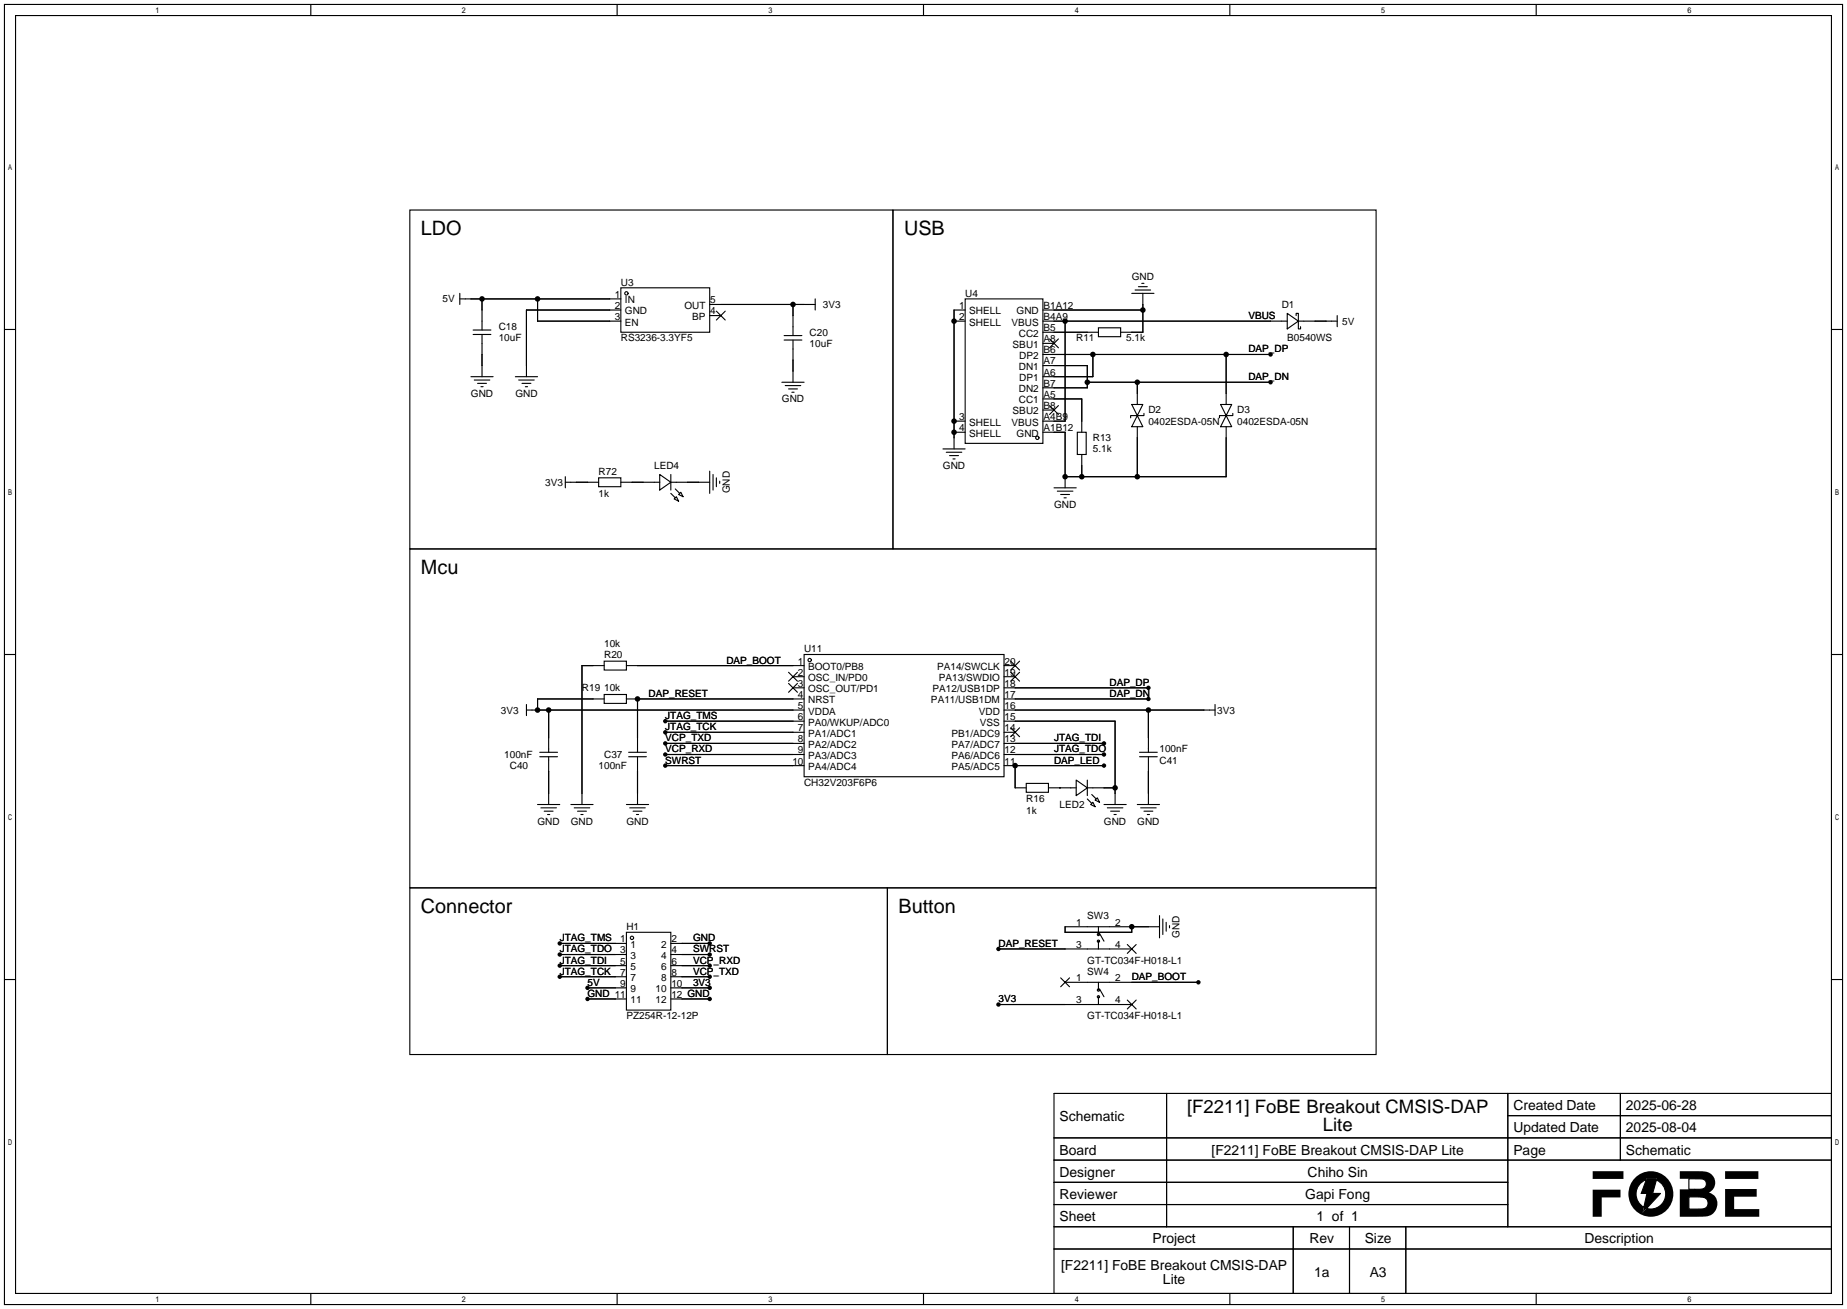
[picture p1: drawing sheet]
<svg xmlns="http://www.w3.org/2000/svg" width="422mm" height="299mm" viewBox="0 0 422 299" stroke-linecap="round" stroke-linejoin="round" font-family="sans-serif">
<g fill="#000">
<path d="M364.2 271.9h6.4v1.8h-4.3v4.4h-2.1zM364.2 267.7h7.1v1.8h-7.1zM376.7 269.3h2.2l-.9 3.5h1.8l-4.1 4.4 1-4.4h-1.4zM394.5 271.8h7.3v1.7h-5.2v2.9h5.7v1.7h-7.8zM394.5 267.7h7.6v1.8h-7.6z"/>
<path d="M372.4 272.9a5.2 5.2 0 0 0 10.3 0 5.2 5.2 0 0 0-10.3 0zM375 270.6l1.5-1 .2-.3h2.2l-.1 .4a3.4 3.4 0 0 1 2 4.3 3.4 3.4 0 0 1-4.2 2.2l-.9 1 .2-1.2a3.5 3.5 0 0 1-.9-5.4z"/>
<path d="M384.2 267.7v1.7l4.4 .1a1.26 1.26 0 0 1 1.6 1.2 1.26 1.26 0 0 1-1.6 1.1l-4.4 .1v6.2h3.5a7.2 7.2 0 0 0 3.9-.5 2.97 2.97 0 0 0 .7-4.1l-.5-.4-1-.5a2.6 2.6 0 0 0 1.3-3.2 2.6 2.6 0 0 0-3-1.7zM386.2 273.6h1.7a2.43 2.43 0 0 1 2.6 .9v1.2l-.6 .5-3.7 .2z"/>
<circle cx="110.2" cy="68.3" r=".63"/>
<circle cx="122.9" cy="68.3" r=".63"/>
<circle cx="181.4" cy="69.6" r=".63"/>
<circle cx="218.2" cy="73.4" r=".63"/>
<circle cx="243.6" cy="73.4" r=".63"/>
<circle cx="261.4" cy="70.9" r=".63"/>
<circle cx="218.2" cy="96.3" r=".63"/>
<circle cx="218.2" cy="98.8" r=".63"/>
<circle cx="248.7" cy="87.4" r=".63"/>
<circle cx="249.9" cy="81" r=".63"/>
<circle cx="260.1" cy="87.4" r=".63"/>
<circle cx="280.4" cy="81" r=".63"/>
<circle cx="290.6" cy="87.4" r=".51"/>
<circle cx="290.6" cy="81" r=".51"/>
<circle cx="243.6" cy="109" r=".63"/>
<circle cx="247.4" cy="109" r=".63"/>
<circle cx="260.1" cy="109" r=".63"/>
<circle cx="145.8" cy="159.8" r=".63"/>
<circle cx="262.6" cy="157.2" r=".51"/>
<circle cx="262.6" cy="159.8" r=".51"/>
<circle cx="122.9" cy="162.3" r=".63"/>
<circle cx="125.5" cy="162.3" r=".63"/>
<circle cx="152.1" cy="169.9" r=".51"/>
<circle cx="152.1" cy="164.8" r=".51"/>
<circle cx="152.1" cy="167.4" r=".51"/>
<circle cx="152.1" cy="172.5" r=".51"/>
<circle cx="152.1" cy="175" r=".51"/>
<circle cx="232.2" cy="175" r=".63"/>
<circle cx="252.5" cy="169.9" r=".51"/>
<circle cx="252.5" cy="172.5" r=".51"/>
<circle cx="252.5" cy="175" r=".51"/>
<circle cx="262.6" cy="162.3" r=".63"/>
<circle cx="255" cy="180.1" r=".63"/>
<circle cx="128" cy="215.6" r=".51"/>
<circle cx="128" cy="218.2" r=".51"/>
<circle cx="162.3" cy="215.6" r=".51"/>
<circle cx="162.3" cy="218.2" r=".51"/>
<circle cx="228.3" cy="216.9" r=".51"/>
<circle cx="258.8" cy="211.8" r=".63"/>
<circle cx="128" cy="220.7" r=".51"/>
<circle cx="128" cy="223.3" r=".51"/>
<circle cx="134.4" cy="225.8" r=".51"/>
<circle cx="134.4" cy="228.3" r=".51"/>
<circle cx="162.3" cy="220.7" r=".51"/>
<circle cx="162.3" cy="225.8" r=".51"/>
<circle cx="162.3" cy="223.3" r=".51"/>
<circle cx="162.3" cy="228.3" r=".51"/>
<circle cx="228.3" cy="229.6" r=".51"/>
<circle cx="274.1" cy="224.5" r=".51"/>
</g>
<g fill="none" stroke="#000" stroke-width=".25">
<path d="M1 1h420.4v297.2h-420.4zM3.6 3.6h415.2v292.1h-415.2zM71.1 1v2.6M141.1 1v2.6M211.2 1v2.6M281.3 1v2.6M351.3 1v2.6M93.7 48h110.5v77.5h-110.5zM204.2 48h110.5v77.5h-110.5zM1 75.3h2.6M105.2 68.3h36.8M105.2 67.1v2.5"/>
<path d="M108.2 76.5h4.1M108.2 75.4h4.1M110.2 68.3v7.1M110.2 76.5v9.6M122.9 68.3v5.1h19.1M142 65.8h20.3v10.1h-20.3zM142 70.9h-21.6v15.2M162.3 72.1h2.5M162.3 69.6h24.1M163.8 71.1l2.1 2.1M165.9 71.1l-2.1 2.1M179.3 77.7h4.1"/>
<path d="M179.3 76.7h4.1M181.4 69.6v7.1M181.4 77.7v9.7M186.4 68.3v2.6M218.2 73.4h2.5M220.7 68.3h17.8v33h-17.8zM220.7 70.9h-2.5v31.7M238.5 70.9h22.9M238.5 73.4h55.9M238.5 75.9h12.7M238.5 78.5h2.5M240 77.5l2.1 2"/>
<path d="M242.1 77.5l-2.1 2M243.6 73.4v22.9h-5.1M251.2 74.9h5.1v2.1h-5.1zM258.8 67.1h5.1M259.6 66.3h3.5M260.3 65.5h2.1M261.1 64.8h.5M261.4 67.1v8.8h-5.1M294.4 71.6l2.5 1.8-2.5 1.8zM296.4 72.1v-.5h.5v3.6h.5v-.5M296.9 73.4h8.9M305.8 72.1v2.6"/>
<path d="M418.8 75.3h2.6M107.7 86.1h5.1M108.5 86.9h3.5M109.2 87.6h2.1M110 88.4h.5M117.9 86.1h5M118.6 86.9h3.6M119.4 87.6h2M120.1 88.4h.5M178.8 87.4h5.1M179.6 88.1h3.5M180.3 88.9h2.1"/>
<path d="M181.1 89.7h.5M218.2 98.8h2.5M218.2 96.3h2.5M238.5 83.6h10.2v5h-10.2M238.5 98.8h5.1v12.7M238.5 81h52.1M238.5 91.2h8.9v7.6M238.5 93.7h2.5M240 92.7l2.1 2M242.1 92.7l-2.1 2M246.4 98.8h2v5.1h-2zM248.7 87.4h41.9"/>
<path d="M249.9 81v5.1h-11.4M258.8 92.5h2.6l-1.3 2.5zM260.1 95l1.3 2.5h-2.6zM260.1 87.4v5.1M260.1 97.5v11.5M261.6 94.5v.5h-3v.5M279.1 92.5h2.6l-1.3 2.5zM280.4 95l1.3 2.5h-2.6zM280.4 97.5v11.5h-36.8M280.4 81v11.5M281.9 94.5v.5h-3v.5M129.3 110.2h7.6"/>
<path d="M129.3 109v2.5M136.9 109.2h5.1v2.1h-5.1zM142 110.2h8.9M150.9 108.5l2.5 1.7-2.5 1.8zM153.4 110.2h8.9M153.4 112.8l1 1M153.4 108.5v3.5M154.2 114l.5-.5 .5 1.1zM154.4 111.8l1 1M155.7 112.5l.5 1-1-.5zM162.3 107.7v5.1M163.1 108.5v3.5"/>
<path d="M163.8 109.2v2.1M164.6 110v.5M215.6 102.6h5.1M216.4 103.4h3.6M217.2 104.1h2M217.9 104.9h.5M241 111.5h5.1M241.8 112.3h3.6M242.6 113h2M243.3 113.8h.5M247.4 103.9v5.1M93.7 125.5h221v77.4h-221z"/>
<path d="M1 149.6h2.6M138.2 151.1h5.1v2.1h-5.1zM138.2 158.7h5.1v2.1h-5.1zM138.2 152.1h-5.1v31.8M138.2 159.8h-15.3v2.5M143.3 152.1h40.6M143.3 159.8h40.6M145.8 159.8v12.2M180.3 153.7l2.1 2M180.3 156.2l2.1 2M181.4 154.7h2.5M181.4 157.2h2.5"/>
<path d="M182.4 153.7l-2.1 2M182.4 156.2l-2.1 2M183.9 149.6h45.7v27.9h-45.7zM229.6 152.1h2.6M229.6 154.7h2.6M229.6 157.2h33M229.6 159.8h33M231.1 153.7l2.1 2M231.1 151.1l2.1 2.1M233.2 153.7l-2.1 2M233.2 151.1l-2.1 2.1M418.8 149.6h2.6"/>
<path d="M120.4 162.3h63.5M120.4 161v2.6M123.4 173h4.1M123.4 172h4.1M125.5 162.3v9.7M125.5 173v10.9M143.8 173h4M143.8 172h4M145.8 173v10.9M152.1 164.8h31.8M152.1 167.4h31.8M152.1 169.9h31.8"/>
<path d="M152.1 172.5h31.8M152.1 175h31.8M229.6 162.3h48.3M229.6 164.8h25.4v19.1M229.6 167.4h2.6M229.6 169.9h22.9M229.6 172.5h22.9M229.6 175h22.9M231.1 166.4l2.1 2M232.2 175v5.1h2.5M233.2 166.4l-2.1 2M234.7 179.1h5.1v2h-5.1z"/>
<path d="M246.1 178.3l2.6 1.8-2.6 1.8zM248.7 178.3v3.6M260.6 173h4.1M260.6 172h4.1M262.6 162.3v9.7M262.6 173v10.9M277.9 161v2.6M122.9 183.9h5.1M123.7 184.7h3.6M124.5 185.4h2M125.2 186.2h.5M130.6 183.9h5"/>
<path d="M131.3 184.7h3.6M132.1 185.4h2M132.8 186.2h.5M143.3 183.9h5M144 184.7h3.6M144.8 185.4h2M145.5 186.2h.5M239.8 180.1h6.3M242.3 180.1h.1M248.7 180.1h6.3M248.7 182.6l1 1M249.4 183.9l.5-.5 .5 1z"/>
<path d="M249.7 181.6l1 1M250.4 182.9l.6-.5 .5 1zM252.5 183.9h5.1M253.2 184.7h3.6M254 185.4h2M254.8 186.2h.5M260.1 183.9h5.1M260.9 184.7h3.5M261.6 185.4h2.1M262.4 186.2h.5M93.7 202.9h109.2v38.1h-109.2zM128 215.6h15.3"/>
<path d="M128 218.2h15.3M143.3 213.1h10.1v17.8h-10.1zM153.4 215.6h8.9M153.4 218.2h8.9M202.9 202.9h111.8v38.1h-111.8zM228.3 216.9h30.5M251.2 211.8v1.8M251.2 215.1v1.8M251.5 213.4l1 1.7M257.8 215.9l2 2M258.8 211.8v1.3h-15.2v-1.3h21.6M259.8 215.9l-2 2"/>
<path d="M265.2 209.3v5.1M265.9 210.1v3.5M266.7 210.8v2.1M267.5 211.6v.5M1 223.9h2.6M128 220.7h15.3M128 223.3h15.3M134.4 228.3h8.9M134.4 225.8h8.9M153.4 228.3h8.9M153.4 225.8h8.9M153.4 220.7h8.9"/>
<path d="M153.4 223.3h8.9M228.3 229.6h30.5M242.6 223.5l2 2.1M243.6 224.5h30.5M244.6 223.5l-2 2.1M251.2 224.5v1.8M251.2 227.8v1.8M251.5 226.1l1 1.7M257.8 228.6l2 2M259.8 228.6l-2 2M418.8 223.9h2.6M241 249.9h177.8v45.8h-177.8z"/>
<path d="M266.8 249.9v30.5M344.8 249.9v30.5M344.8 255h74M370.6 249.9v15.3M241 260.1h177.8M241 265.2h177.8M241 270.3h103.8M241 275.3h103.8M375 270.6l1.5-.9-1.2 3.1h1.3l-.7 3.2a3.5 3.5 0 0 1-.9-5.4zM378.8 269.7a3.4 3.4 0 0 1 2 4.3 3.4 3.4 0 0 1-4.2 2.2l3.2-3.4h-1.8zM386.2 273.6h3.1a1.36 1.36 0 0 1 1.3 1.5 1.36 1.36 0 0 1-1.5 1.3h-2.9zM386.2 269.4l2.4 .1a1.26 1.26 0 0 1 1.6 1.2 1.26 1.26 0 0 1-1.6 1.1l-2.4 .1z"/>
<path d="M71.1 295.7v2.5M141.1 295.7v2.5M211.2 295.7v2.5M241 280.4h177.8M241 285.5h177.8M281.3 295.7v2.5M295.8 280.4v15.3M308.6 280.4v15.3M321.5 280.4v15.3M351.3 295.7v2.5"/>
<circle cx="143.3" cy="67.1" r=".38"/>
<circle cx="237.2" cy="100.1" r=".38"/>
<circle cx="185.2" cy="150.9" r=".38"/>
<circle cx="144.5" cy="214.4" r=".38"/>
<circle cx="251.2" cy="213.6" r=".25"/>
<circle cx="251.2" cy="215.1" r=".25"/>
<circle cx="251.2" cy="226.3" r=".25"/>
<circle cx="251.2" cy="227.8" r=".25"/>
</g>
<g font-size="4.5">
<text x="96.3" y="53.8">LDO</text>
<text x="206.8" y="53.8">USB</text>
<text x="96.3" y="131.3">Mcu</text>
<text x="96.3" y="208.8">Connector</text>
<text x="205.5" y="208.8">Button</text>
</g>
<g font-size="4.2">
<text x="271.5" y="254.4">[F2211] FoBE Breakout CMSIS-DAP</text>
<text x="302.5" y="258.6">Lite</text>
</g>
<g font-size="3.2">
<text x="242.3" y="256.3">Schematic</text>
<text x="346.1" y="253.7">Created Date</text>
<text x="371.8" y="253.7">2025-06-28</text>
<text x="242.3" y="263.9">Board</text>
<text x="277.1" y="263.9">[F2211] FoBE Breakout CMSIS-DAP Lite</text>
<text x="346.1" y="258.8">Updated Date</text>
<text x="346.1" y="263.9">Page</text>
<text x="371.8" y="258.8">2025-08-04</text>
<text x="371.8" y="263.9">Schematic</text>
<text x="242.3" y="269">Designer</text>
<text x="299.1" y="269">Chiho Sin</text>
<text x="242.3" y="274.1">Reviewer</text>
<text x="298.5" y="274.1">Gapi Fong</text>
<text x="242.3" y="279.1">Sheet</text>
<text x="301.1" y="279.1">1 of 1</text>
<text x="263.6" y="284.2">Project</text>
<text x="299.5" y="284.2">Rev</text>
<text x="312.1" y="284.2">Size</text>
<text x="362.4" y="284.2">Description</text>
<text x="242.7" y="290.3">[F2211] FoBE Breakout CMSIS-DAP</text>
<text x="266" y="293.4">Lite</text>
<text x="300.6" y="291.8">1a</text>
<text x="313.2" y="291.8">A3</text>
</g>
<g font-size="2.3">
<text x="142" y="65.3">U3</text>
<text x="258.8" y="64">GND</text>
<text x="101.2" y="69.1">5V</text>
<text x="140.6" y="68.1">1</text>
<text x="140.6" y="70.6">2</text>
<text x="142.9" y="69.3">IN</text>
<text x="142.9" y="71.9">GND</text>
<text x="156.5" y="70.6">OUT</text>
<text x="162.4" y="71.9">4</text>
<text x="162.4" y="69.3">5</text>
<text x="188.2" y="70.4">3V3</text>
<text x="219.3" y="70.6">1</text>
<text x="220.7" y="67.8">U4</text>
<text x="221.7" y="71.9">SHELL</text>
<text x="232.5" y="71.9">GND</text>
<text x="238.6" y="70.6">B1A12</text>
<text x="293.1" y="70.4">D1</text>
<text x="114" y="75.5">C18</text>
<text x="140.6" y="73.2">3</text>
<text x="142.9" y="74.4">EN</text>
<text x="158.3" y="73.2">BP</text>
<text x="185.2" y="76.7">C20</text>
<text x="219.3" y="73.2">2</text>
<text x="221.7" y="74.4">SHELL</text>
<text x="231.3" y="74.4">VBUS</text>
<text x="233" y="77">CC2</text>
<text x="238.6" y="73.2">B4A9</text>
<text x="238.6" y="75.7">B5</text>
<text x="285.5" y="72.9">VBUS</text>
<text x="307" y="74.2">5V</text>
<text x="114" y="78">10uF</text>
<text x="142" y="78">RS3236-3.3YF5</text>
<text x="185.2" y="79.3">10uF</text>
<text x="231.6" y="79.5">SBU1</text>
<text x="233.1" y="82">DP2</text>
<text x="238.6" y="78.2">A8</text>
<text x="238.6" y="80.8">B6</text>
<text x="238.6" y="83.3">A7</text>
<text x="246.1" y="78">R11</text>
<text x="257.6" y="78">5.1k</text>
<text x="285.5" y="80.5">DAP_DP</text>
<text x="294.4" y="78">B0540WS</text>
<text x="233" y="84.6">DN1</text>
<text x="233" y="89.7">DN2</text>
<text x="233.1" y="87.1">DP1</text>
<text x="238.6" y="85.9">A6</text>
<text x="238.6" y="88.4">B7</text>
<text x="285.5" y="86.9">DAP_DN</text>
<text x="107.7" y="90.7">GND</text>
<text x="117.9" y="90.7">GND</text>
<text x="178.8" y="92">GND</text>
<text x="231.6" y="94.7">SBU2</text>
<text x="233" y="92.2">CC1</text>
<text x="238.6" y="90.9">A5</text>
<text x="238.6" y="93.5">B8</text>
<text x="262.6" y="94.5">D2</text>
<text x="283" y="94.5">D3</text>
<text x="219.3" y="98.6">4</text>
<text x="219.3" y="96">3</text>
<text x="221.7" y="99.8">SHELL</text>
<text x="221.7" y="97.3">SHELL</text>
<text x="231.3" y="97.3">VBUS</text>
<text x="232.5" y="99.8">GND</text>
<text x="238.6" y="96">A4B9</text>
<text x="238.6" y="98.6">A1B12</text>
<text x="249.9" y="100.9">R13</text>
<text x="262.6" y="97.1">0402ESDA-05N</text>
<text x="283" y="97.1">0402ESDA-05N</text>
<text x="149.6" y="107.2">LED4</text>
<text x="215.6" y="107.2">GND</text>
<text x="249.9" y="103.4">5.1k</text>
<text x="124.7" y="111">3V3</text>
<text x="136.9" y="108.5">R72</text>
<text x="136.9" y="113.6">1k</text>
<text x="166.9" y="112.8" transform="rotate(-90 166.9 112.8)">GND</text>
<text x="241" y="116.1">GND</text>
<text x="138.2" y="147.9">10k</text>
<text x="183.9" y="149.1">U11</text>
<text x="138.2" y="150.4">R20</text>
<text x="166.1" y="151.7">DAP_BOOT</text>
<text x="182.5" y="151.9">1</text>
<text x="182.5" y="154.4">2</text>
<text x="184.8" y="153.2">BOOT0/PB8</text>
<text x="184.8" y="155.7">OSC_IN/PD0</text>
<text x="214.3" y="153.2">PA14/SWCLK</text>
<text x="214.7" y="155.7">PA13/SWDIO</text>
<text x="229.7" y="154.4">19</text>
<text x="229.7" y="151.9">20</text>
<text x="133.1" y="158">R19</text>
<text x="138.2" y="158">10k</text>
<text x="148.3" y="159.3">DAP_RESET</text>
<text x="182.5" y="157">3</text>
<text x="182.5" y="159.5">4</text>
<text x="184.8" y="158.2">OSC_OUT/PD1</text>
<text x="184.8" y="160.8">NRST</text>
<text x="212.9" y="160.8">PA11/USB1DM</text>
<text x="213.3" y="158.2">PA12/USB1DP</text>
<text x="229.7" y="159.5">17</text>
<text x="229.7" y="157">18</text>
<text x="253.7" y="156.7">DAP_DP</text>
<text x="253.7" y="159.3">DAP_DN</text>
<text x="114.6" y="163.1">3V3</text>
<text x="152.1" y="164.4">JTAG_TMS</text>
<text x="152.1" y="166.9">JTAG_TCK</text>
<text x="182.5" y="162.1">5</text>
<text x="182.5" y="164.6">6</text>
<text x="182.5" y="167.1">7</text>
<text x="184.8" y="163.3">VDDA</text>
<text x="184.8" y="165.9">PA0/WKUP/ADC0</text>
<text x="223.8" y="163.3">VDD</text>
<text x="224.1" y="165.9">VSS</text>
<text x="229.7" y="167.1">14</text>
<text x="229.7" y="164.6">15</text>
<text x="229.7" y="162.1">16</text>
<text x="278.4" y="163.1">3V3</text>
<text x="115.3" y="173.3">100nF</text>
<text x="138.2" y="173.3">C37</text>
<text x="152.1" y="172">VCP_RXD</text>
<text x="152.1" y="169.4">VCP_TXD</text>
<text x="182.5" y="169.7">8</text>
<text x="182.5" y="172.2">9</text>
<text x="184.8" y="168.4">PA1/ADC1</text>
<text x="184.8" y="170.9">PA2/ADC2</text>
<text x="184.8" y="173.5">PA3/ADC3</text>
<text x="217.6" y="173.5">PA6/ADC6</text>
<text x="217.6" y="170.9">PA7/ADC7</text>
<text x="217.6" y="168.4">PB1/ADC9</text>
<text x="229.7" y="172.2">12</text>
<text x="229.7" y="169.7">13</text>
<text x="241" y="172">JTAG_TDO</text>
<text x="241" y="169.4">JTAG_TDI</text>
<text x="265.2" y="172">100nF</text>
<text x="116.6" y="175.8">C40</text>
<text x="136.9" y="175.8">100nF</text>
<text x="152.1" y="174.5">SWRST</text>
<text x="181.2" y="174.8">10</text>
<text x="183.9" y="179.6">CH32V203F6P6</text>
<text x="184.8" y="176">PA4/ADC4</text>
<text x="217.6" y="176">PA5/ADC5</text>
<text x="229.7" y="174.8">11</text>
<text x="241" y="174.5">DAP_LED</text>
<text x="265.2" y="174.5">C41</text>
<text x="234.7" y="183.4">R16</text>
<text x="234.7" y="186">1k</text>
<text x="242.3" y="184.7">LED2</text>
<text x="122.9" y="188.5">GND</text>
<text x="130.6" y="188.5">GND</text>
<text x="143.3" y="188.5">GND</text>
<text x="252.5" y="188.5">GND</text>
<text x="260.1" y="188.5">GND</text>
<text x="128" y="215.2">JTAG_TMS</text>
<text x="141.9" y="215.4">1</text>
<text x="143.3" y="212.6">H1</text>
<text x="153.5" y="215.4">2</text>
<text x="158.5" y="215.2">GND</text>
<text x="246.1" y="211.6">1</text>
<text x="248.7" y="210.1">SW3</text>
<text x="255" y="211.6">2</text>
<text x="269.8" y="214.4" transform="rotate(-90 269.8 214.4)">GND</text>
<text x="128" y="220.2">JTAG_TDI</text>
<text x="128" y="217.7">JTAG_TDO</text>
<text x="141.9" y="217.9">3</text>
<text x="141.9" y="220.5">5</text>
<text x="144.2" y="216.7">1</text>
<text x="144.2" y="219.2">3</text>
<text x="144.2" y="221.7">5</text>
<text x="151.2" y="221.7">6</text>
<text x="151.2" y="219.2">4</text>
<text x="151.2" y="216.7">2</text>
<text x="153.5" y="220.5">6</text>
<text x="153.5" y="217.9">4</text>
<text x="158.5" y="220.2">VCP_RXD</text>
<text x="158.5" y="217.7">SWRST</text>
<text x="228.3" y="216.4">DAP_RESET</text>
<text x="246.1" y="216.7">3</text>
<text x="248.7" y="220.2">GT-TC034F-H018-L1</text>
<text x="255" y="216.7">4</text>
<text x="128" y="222.8">JTAG_TCK</text>
<text x="134.4" y="227.9">GND 11</text>
<text x="134.4" y="225.3">5V</text>
<text x="141.9" y="223">7</text>
<text x="141.9" y="225.6">9</text>
<text x="144.2" y="224.3">7</text>
<text x="144.2" y="226.8">9</text>
<text x="149.9" y="226.8">10</text>
<text x="151.2" y="224.3">8</text>
<text x="153.5" y="225.6">10</text>
<text x="153.5" y="223">8</text>
<text x="158.5" y="225.3">3V3</text>
<text x="158.5" y="222.8">VCP_TXD</text>
<text x="246.1" y="224.3">1</text>
<text x="248.7" y="222.8">SW4</text>
<text x="255" y="224.3">2</text>
<text x="258.8" y="224.1">DAP_BOOT</text>
<text x="143.3" y="232.9">PZ254R-12-12P</text>
<text x="144.2" y="229.4">11</text>
<text x="149.9" y="229.4">12</text>
<text x="153.5" y="228.1">12 GND</text>
<text x="228.3" y="229.1">3V3</text>
<text x="246.1" y="229.4">3</text>
<text x="248.7" y="232.9">GT-TC034F-H018-L1</text>
<text x="255" y="229.4">4</text>
</g>
</svg>
